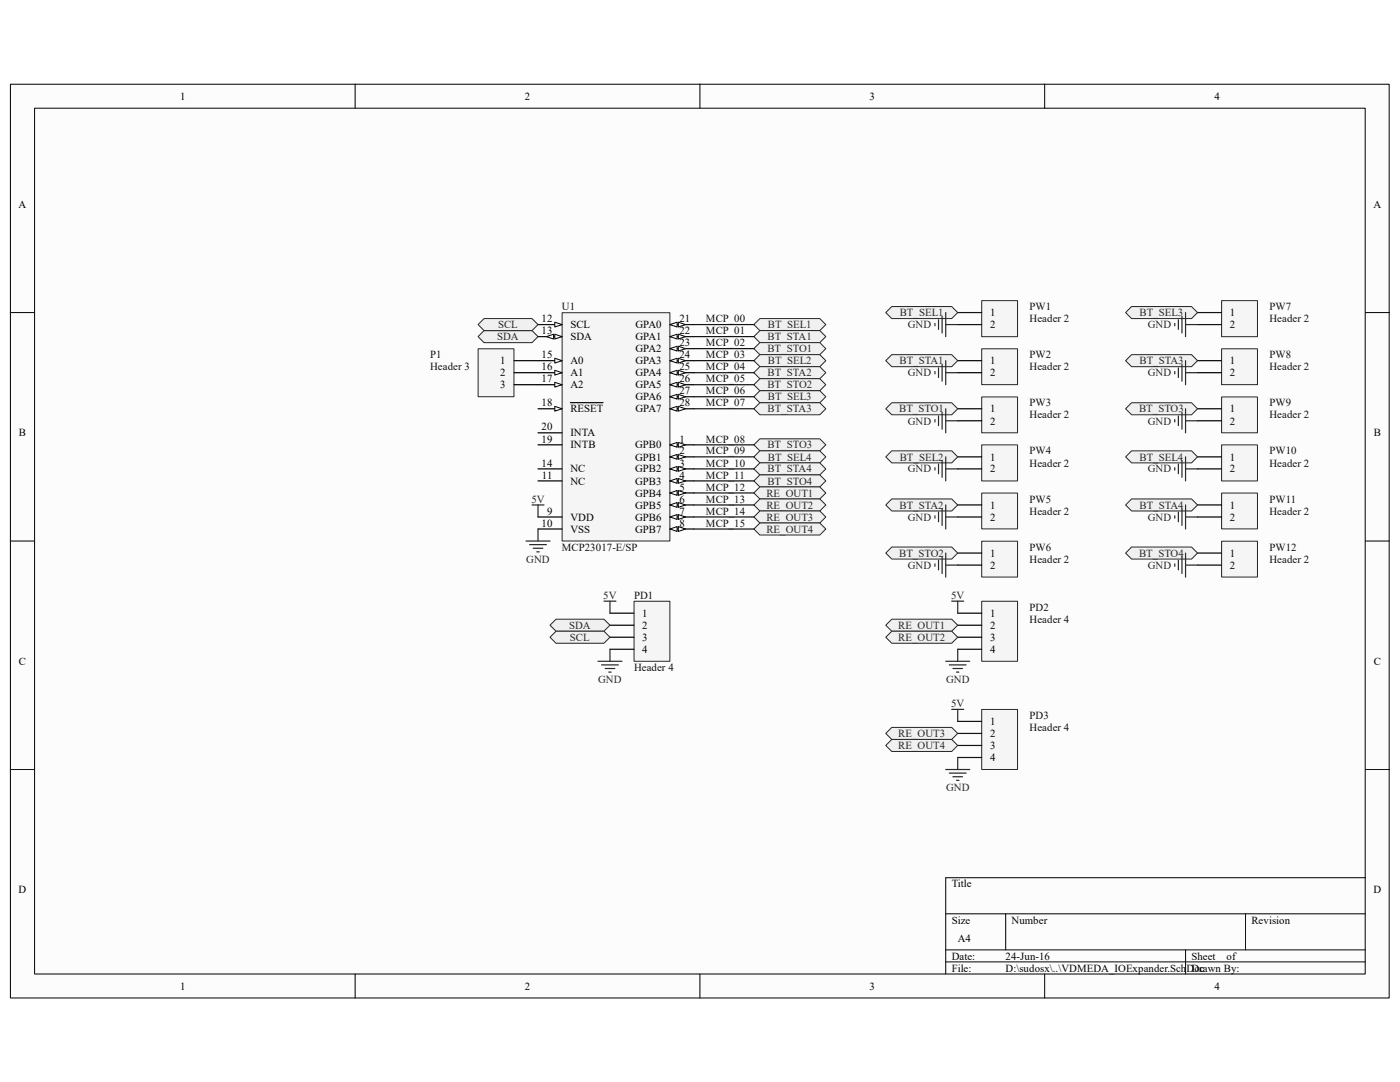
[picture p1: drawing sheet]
<svg xmlns="http://www.w3.org/2000/svg" width="279mm" height="216mm" viewBox="0 0 279 216" stroke-linecap="round" stroke-linejoin="round" font-family="sans-serif">
<path d="M2.1 16.8h275.1v182.3h-275.1z" fill="#fcfcfc"/>
<path d="M2.1 16.8h275.1v182.3h-275.1z" fill="none" stroke="#000" stroke-width=".2"/>
<path d="M6.9 21.6h265.6v172.8h-265.6z" fill="#fcfcfc"/>
<g fill="none" stroke="#000" stroke-width=".2">
<path d="M70.9 16.8v4.8M139.7 16.8v4.8M208.5 16.8v4.8M6.9 21.6h265.6v172.8h-265.6zM2.1 62.4h4.8M272.5 62.4h4.8M2.1 108h4.8M272.5 108h4.8M2.1 153.5h4.8M272.5 153.5h4.8M272.5 175.1h-83.8v19.2M70.9 194.3v4.8"/>
<path d="M139.7 194.3v4.8M188.7 182.3h83.8M188.7 189.5h83.8M188.7 191.9h83.8M200.7 182.3v7.2M208.5 194.3v4.8M236.6 189.5v4.8M248.6 182.3v7.2"/>
</g>
<path d="M112.2 62.4h21.5v45.5h-21.5z" fill="#f5f5f5"/>
<path d="M112.2 62.4h21.5v45.5h-21.5z" fill="none" stroke="#262626" stroke-width=".2"/>
<path d="M133.7 88.8h4.8" fill="none" stroke="#000" stroke-width=".24"/>
<g fill="#fcfcfc" stroke="#000" stroke-width=".2">
<path d="M133.7 88.8l1.4-.5v.9z"/>
<path d="M135.4 88.3l1.4 .5-1.4 .4z"/>
</g>
<path d="M133.7 91.2h4.8" fill="none" stroke="#000" stroke-width=".24"/>
<g fill="#fcfcfc" stroke="#000" stroke-width=".2">
<path d="M133.7 91.2l1.4-.5v.9z"/>
<path d="M135.4 90.7l1.4 .5-1.4 .4z"/>
</g>
<path d="M133.7 93.6h4.8" fill="none" stroke="#000" stroke-width=".24"/>
<g fill="#fcfcfc" stroke="#000" stroke-width=".2">
<path d="M133.7 93.6l1.4-.5v.9z"/>
<path d="M135.4 93.1l1.4 .5-1.4 .4z"/>
</g>
<path d="M133.7 96h4.8" fill="none" stroke="#000" stroke-width=".24"/>
<g fill="#fcfcfc" stroke="#000" stroke-width=".2">
<path d="M133.7 96l1.4-.5v.9z"/>
<path d="M135.4 95.5l1.4 .5-1.4 .4z"/>
</g>
<path d="M133.7 98.4h4.8" fill="none" stroke="#000" stroke-width=".24"/>
<g fill="#fcfcfc" stroke="#000" stroke-width=".2">
<path d="M133.7 98.4l1.4-.5v.9z"/>
<path d="M135.4 97.9l1.4 .5-1.4 .4z"/>
</g>
<path d="M133.7 100.8h4.8" fill="none" stroke="#000" stroke-width=".24"/>
<g fill="#fcfcfc" stroke="#000" stroke-width=".2">
<path d="M133.7 100.8l1.4-.5v.9z"/>
<path d="M135.4 100.3l1.4 .5-1.4 .4z"/>
</g>
<path d="M133.7 103.2h4.8" fill="none" stroke="#000" stroke-width=".24"/>
<g fill="#fcfcfc" stroke="#000" stroke-width=".2">
<path d="M133.7 103.2l1.4-.5v.9z"/>
<path d="M135.4 102.7l1.4 .5-1.4 .4z"/>
</g>
<path d="M133.7 105.6h4.8" fill="none" stroke="#000" stroke-width=".24"/>
<g fill="#fcfcfc" stroke="#000" stroke-width=".2">
<path d="M133.7 105.6l1.4-.5v.9z"/>
<path d="M135.4 105.1l1.4 .5-1.4 .4z"/>
</g>
<path d="M107.4 64.8h4.8M107.4 96h4.8M107.4 103.2h4.8M107.4 105.6h4.8" fill="none" stroke="#000" stroke-width=".24"/>
<path d="M110.7 64.3l1.5 .5-1.5 .4z" fill="#fcfcfc" stroke="#000" stroke-width=".2"/>
<path d="M107.4 67.2h4.8" fill="none" stroke="#000" stroke-width=".24"/>
<g fill="#fcfcfc" stroke="#000" stroke-width=".2">
<path d="M110.7 66.7l1.5 .5-1.5 .4z"/>
<path d="M109 67.2l1.5-.5v.9z"/>
</g>
<path d="M107.4 72h4.8M107.4 93.6h4.8" fill="none" stroke="#000" stroke-width=".24"/>
<path d="M110.7 71.5l1.5 .5-1.5 .4z" fill="#fcfcfc" stroke="#000" stroke-width=".2"/>
<path d="M107.4 74.4h4.8" fill="none" stroke="#000" stroke-width=".24"/>
<path d="M110.7 73.9l1.5 .5-1.5 .4z" fill="#fcfcfc" stroke="#000" stroke-width=".2"/>
<path d="M107.4 76.8h4.8" fill="none" stroke="#000" stroke-width=".24"/>
<path d="M110.7 76.3l1.5 .5-1.5 .4z" fill="#fcfcfc" stroke="#000" stroke-width=".2"/>
<path d="M107.4 81.6h4.8" fill="none" stroke="#000" stroke-width=".24"/>
<path d="M110.7 81.1l1.5 .5-1.5 .4z" fill="#fcfcfc" stroke="#000" stroke-width=".2"/>
<path d="M133.7 64.8h4.8M107.4 88.8h4.8M107.4 86.4h4.8M113.8 80.3h6.5" fill="none" stroke="#000" stroke-width=".24"/>
<g fill="#fcfcfc" stroke="#000" stroke-width=".2">
<path d="M133.7 64.8l1.4-.5v.9z"/>
<path d="M135.4 64.3l1.4 .5-1.4 .4z"/>
</g>
<path d="M133.7 67.2h4.8" fill="none" stroke="#000" stroke-width=".24"/>
<g fill="#fcfcfc" stroke="#000" stroke-width=".2">
<path d="M133.7 67.2l1.4-.5v.9z"/>
<path d="M135.4 66.7l1.4 .5-1.4 .4z"/>
</g>
<path d="M133.7 69.6h4.8" fill="none" stroke="#000" stroke-width=".24"/>
<g fill="#fcfcfc" stroke="#000" stroke-width=".2">
<path d="M133.7 69.6l1.4-.5v.9z"/>
<path d="M135.4 69.1l1.4 .5-1.4 .4z"/>
</g>
<path d="M133.7 72h4.8" fill="none" stroke="#000" stroke-width=".24"/>
<g fill="#fcfcfc" stroke="#000" stroke-width=".2">
<path d="M133.7 72l1.4-.5v.9z"/>
<path d="M135.4 71.5l1.4 .5-1.4 .4z"/>
</g>
<path d="M133.7 74.4h4.8" fill="none" stroke="#000" stroke-width=".24"/>
<g fill="#fcfcfc" stroke="#000" stroke-width=".2">
<path d="M133.7 74.4l1.4-.5v.9z"/>
<path d="M135.4 73.9l1.4 .5-1.4 .4z"/>
</g>
<path d="M133.7 76.8h4.8" fill="none" stroke="#000" stroke-width=".24"/>
<g fill="#fcfcfc" stroke="#000" stroke-width=".2">
<path d="M133.7 76.8l1.4-.5v.9z"/>
<path d="M135.4 76.3l1.4 .5-1.4 .4z"/>
</g>
<path d="M133.7 79.2h4.8" fill="none" stroke="#000" stroke-width=".24"/>
<g fill="#fcfcfc" stroke="#000" stroke-width=".2">
<path d="M133.7 79.2l1.4-.5v.9z"/>
<path d="M135.4 78.7l1.4 .5-1.4 .4z"/>
</g>
<path d="M133.7 81.6h4.8" fill="none" stroke="#000" stroke-width=".24"/>
<g fill="#fcfcfc" stroke="#000" stroke-width=".2">
<path d="M133.7 81.6l1.4-.5v.9z"/>
<path d="M135.4 81.1l1.4 .5-1.4 .4z"/>
</g>
<path d="M126.6 120h7.1v12h-7.1z" fill="#f5f5f5"/>
<path d="M126.5 120h7.2v12h-7.2z" fill="none" stroke="#262626" stroke-width=".2"/>
<path d="M121.7 122.4h4.8M121.7 124.8h4.8M121.7 127.2h4.8M121.7 129.6h4.8" fill="none" stroke="#000" stroke-width=".24"/>
<path d="M120.5 120h2.4M121.7 120v2.4M119.3 132h4.8M120.1 132.7h3.3M120.8 133.4h1.9M121.5 134.1h.5M121.7 129.6v2.4" fill="none" stroke="#262626" stroke-width=".24"/>
<g fill="#f0f0f0" stroke="#262626" stroke-width=".2">
<path d="M111 123.6h9.5l1.2 1.2-1.2 1.2h-9.5l-1.2-1.2z" fill-rule="evenodd"/>
<path d="M109.8 127.2l1.2-1.2h9.5l1.2 1.2-1.2 1.2h-9.5z" fill-rule="evenodd"/>
<path d="M95.4 67.2l1.2-1.2h9.6l1.2 1.2-1.2 1.2h-9.6z" fill-rule="evenodd"/>
<path d="M96.6 63.6h9.6l1.2 1.2-1.2 1.2h-9.6l-1.2-1.2z" fill-rule="evenodd"/>
</g>
<path d="M95.5 69.6h7.1v9.6h-7.1z" fill="#f5f5f5"/>
<path d="M95.4 69.6h7.2v9.6h-7.2z" fill="none" stroke="#262626" stroke-width=".2"/>
<path d="M102.6 76.8h4.8M102.6 74.4h4.8M102.6 72h4.8" fill="none" stroke="#000" stroke-width=".24"/>
<path d="M105 108h4.8M105.7 108.7h3.3M106.2 100.8h2.4M106.4 109.4h1.9M107.1 110.1h.5M107.4 100.8v2.4M107.4 105.6v2.4" fill="none" stroke="#262626" stroke-width=".24"/>
<path d="M196 60h7.1v7.2h-7.1z" fill="#f5f5f5"/>
<path d="M195.9 60h7.2v7.2h-7.2z" fill="none" stroke="#262626" stroke-width=".2"/>
<path d="M191.1 62.4h4.8M191.1 64.8h4.8" fill="none" stroke="#000" stroke-width=".24"/>
<path d="M196 69.6h7.1v7.2h-7.1z" fill="#f5f5f5"/>
<path d="M195.9 69.6h7.2v7.2h-7.2z" fill="none" stroke="#262626" stroke-width=".2"/>
<path d="M191.1 72h4.8M191.1 74.4h4.8" fill="none" stroke="#000" stroke-width=".24"/>
<path d="M196 79.2h7.1v7.2h-7.1z" fill="#f5f5f5"/>
<path d="M195.9 79.2h7.2v7.2h-7.2z" fill="none" stroke="#262626" stroke-width=".2"/>
<path d="M191.1 81.6h4.8M191.1 84h4.8" fill="none" stroke="#000" stroke-width=".24"/>
<path d="M196 88.8h7.1v7.2h-7.1z" fill="#f5f5f5"/>
<path d="M195.9 88.8h7.2v7.2h-7.2z" fill="none" stroke="#262626" stroke-width=".2"/>
<path d="M191.1 91.2h4.8M191.1 93.6h4.8" fill="none" stroke="#000" stroke-width=".24"/>
<path d="M196 98.4h7.1v7.1h-7.1z" fill="#f5f5f5"/>
<path d="M195.9 98.4h7.2v7.1h-7.2z" fill="none" stroke="#262626" stroke-width=".2"/>
<path d="M191.1 100.8h4.8M191.1 103.2h4.8" fill="none" stroke="#000" stroke-width=".24"/>
<path d="M196 108h7.1v7.1h-7.1z" fill="#f5f5f5"/>
<path d="M195.9 108h7.2v7.1h-7.2z" fill="none" stroke="#262626" stroke-width=".2"/>
<path d="M191.1 110.4h4.8M191.1 112.8h4.8" fill="none" stroke="#000" stroke-width=".24"/>
<path d="M243.8 60h7.2v7.2h-7.2z" fill="#f5f5f5"/>
<path d="M243.8 60h7.2v7.2h-7.2z" fill="none" stroke="#262626" stroke-width=".2"/>
<path d="M239 62.4h4.8M239 64.8h4.8" fill="none" stroke="#000" stroke-width=".24"/>
<path d="M243.8 69.6h7.2v7.2h-7.2z" fill="#f5f5f5"/>
<path d="M243.8 69.6h7.2v7.2h-7.2z" fill="none" stroke="#262626" stroke-width=".2"/>
<path d="M239 72h4.8M239 74.4h4.8" fill="none" stroke="#000" stroke-width=".24"/>
<path d="M243.8 79.2h7.2v7.2h-7.2z" fill="#f5f5f5"/>
<path d="M243.8 79.2h7.2v7.2h-7.2z" fill="none" stroke="#262626" stroke-width=".2"/>
<path d="M239 81.6h4.8M239 84h4.8" fill="none" stroke="#000" stroke-width=".24"/>
<path d="M243.8 88.8h7.2v7.2h-7.2z" fill="#f5f5f5"/>
<path d="M243.8 88.8h7.2v7.2h-7.2z" fill="none" stroke="#262626" stroke-width=".2"/>
<path d="M239 91.2h4.8M239 93.6h4.8" fill="none" stroke="#000" stroke-width=".24"/>
<path d="M243.8 98.4h7.2v7.1h-7.2z" fill="#f5f5f5"/>
<path d="M243.8 98.4h7.2v7.1h-7.2z" fill="none" stroke="#262626" stroke-width=".2"/>
<path d="M239 100.8h4.8M239 103.2h4.8" fill="none" stroke="#000" stroke-width=".24"/>
<path d="M243.8 108h7.2v7.1h-7.2z" fill="#f5f5f5"/>
<path d="M243.8 108h7.2v7.1h-7.2z" fill="none" stroke="#262626" stroke-width=".2"/>
<path d="M239 110.4h4.8M239 112.8h4.8" fill="none" stroke="#000" stroke-width=".24"/>
<path d="M196 120h7.1v12h-7.1z" fill="#f5f5f5"/>
<path d="M195.9 120h7.2v12h-7.2z" fill="none" stroke="#262626" stroke-width=".2"/>
<path d="M191.1 122.4h4.8M191.1 124.8h4.8M191.1 127.2h4.8M191.1 129.6h4.8" fill="none" stroke="#000" stroke-width=".24"/>
<g fill="#f0f0f0" stroke="#262626" stroke-width=".2">
<path d="M178 61.2h11.9l1.2 1.2-1.2 1.2h-11.9l-1.2-1.2z" fill-rule="evenodd"/>
<path d="M176.8 72l1.2-1.2h11.9l1.2 1.2-1.2 1.2h-11.9z" fill-rule="evenodd"/>
<path d="M176.8 81.6l1.2-1.2h11.9l1.2 1.2-1.2 1.2h-11.9z" fill-rule="evenodd"/>
<path d="M178 90h11.9l1.2 1.2-1.2 1.2h-11.9l-1.2-1.2z" fill-rule="evenodd"/>
<path d="M176.8 100.8l1.2-1.2h11.9l1.2 1.2-1.2 1.2h-11.9z" fill-rule="evenodd"/>
<path d="M178 109.2h11.9l1.2 1.2-1.2 1.2h-11.9l-1.2-1.2z" fill-rule="evenodd"/>
<path d="M225.8 61.2h12l1.2 1.2-1.2 1.2h-12l-1.2-1.2z" fill-rule="evenodd"/>
<path d="M225.8 70.8h12l1.2 1.2-1.2 1.2h-12l-1.2-1.2z" fill-rule="evenodd"/>
<path d="M225.8 80.4h12l1.2 1.2-1.2 1.2h-12l-1.2-1.2z" fill-rule="evenodd"/>
<path d="M225.8 90h12l1.2 1.2-1.2 1.2h-12l-1.2-1.2z" fill-rule="evenodd"/>
<path d="M225.8 99.6h12l1.2 1.2-1.2 1.2h-12l-1.2-1.2z" fill-rule="evenodd"/>
<path d="M225.8 109.2h12l1.2 1.2-1.2 1.2h-12l-1.2-1.2z" fill-rule="evenodd"/>
</g>
<g fill="none" stroke="#262626" stroke-width=".24">
<path d="M186.6 64.5v.5M186.6 74.1v.5M187.3 63.8v1.9M187.3 73.4v1.9M188 63.1v3.3M188 72.7v3.3M188.7 62.4v4.8M188.7 72v4.8M188.7 64.8h2.4M188.7 74.4h2.4M234.4 64.5v.5M234.4 74.1v.5"/>
<path d="M235.2 63.8v1.9M235.2 73.4v1.9M235.9 63.1v3.3M235.9 72.7v3.3M236.6 64.8h2.4M236.6 74.4h2.4M236.6 62.4v4.8M236.6 72v4.8M186.6 83.7v.5M186.6 93.3v.5M187.3 83v1.9M187.3 92.6v1.9"/>
<path d="M188 82.3v3.3M188 91.9v3.3M188.7 81.6v4.8M188.7 91.2v4.8M188.7 84h2.4M188.7 93.6h2.4M234.4 83.7v.5M234.4 93.3v.5M235.2 83v1.9M235.2 92.6v1.9M235.9 82.3v3.3M235.9 91.9v3.3"/>
<path d="M236.6 84h2.4M236.6 93.6h2.4M236.6 81.6v4.8M236.6 91.2v4.8M186.6 102.9v.5M186.6 112.5v.5M187.3 102.2v1.9M187.3 111.8v1.9M188 101.5v3.3M188 111.1v3.3M188.7 100.8v4.8M188.7 110.4v4.8"/>
<path d="M188.7 103.2h2.4M188.7 112.8h2.4M234.4 102.9v.5M234.4 112.5v.5M235.2 102.2v1.9M235.2 111.8v1.9M235.9 101.5v3.3M235.9 111.1v3.3M236.6 103.2h2.4M236.6 112.8h2.4M236.6 100.8v4.8M236.6 110.4v4.8"/>
</g>
<path d="M196 141.6h7.1v11.9h-7.1z" fill="#f5f5f5"/>
<path d="M195.9 141.6h7.2v11.9h-7.2z" fill="none" stroke="#262626" stroke-width=".2"/>
<path d="M191.1 143.9h4.8M191.1 146.3h4.8M191.1 148.7h4.8M191.1 151.1h4.8" fill="none" stroke="#000" stroke-width=".24"/>
<g fill="#f0f0f0" stroke="#262626" stroke-width=".2">
<path d="M176.8 124.8l1.2-1.2h11.9l1.2 1.2-1.2 1.2h-11.9z" fill-rule="evenodd"/>
<path d="M176.8 127.2l1.2-1.2h11.9l1.2 1.2-1.2 1.2h-11.9z" fill-rule="evenodd"/>
<path d="M178 145.1h11.9l1.2 1.2-1.2 1.2h-11.9l-1.2-1.2z" fill-rule="evenodd"/>
<path d="M178 147.5h11.9l1.2 1.2-1.2 1.2h-11.9l-1.2-1.2z" fill-rule="evenodd"/>
</g>
<g fill="none" stroke="#262626" stroke-width=".24">
<path d="M189.9 120h2.4M191.1 120v2.4M188.7 132h4.8M189.5 132.7h3.3M190.2 133.4h1.9M190.9 134.1h.5M191.1 129.6v2.4M188.7 153.5h4.8M189.5 154.3h3.3M189.9 141.5h2.4M190.2 155h1.9M190.9 155.7h.5"/>
<path d="M191.1 141.5v2.4M191.1 151.1v2.4"/>
</g>
<g fill="#f0f0f0" stroke="#262626" stroke-width=".2">
<path d="M151.6 63.6h12l1.2 1.2-1.2 1.2h-12l-1.1-1.2z" fill-rule="evenodd"/>
<path d="M151.6 66h12l1.2 1.2-1.2 1.2h-12l-1.1-1.2z" fill-rule="evenodd"/>
<path d="M151.6 68.4h12l1.2 1.2-1.2 1.2h-12l-1.1-1.2z" fill-rule="evenodd"/>
<path d="M151.6 70.8h12l1.2 1.2-1.2 1.2h-12l-1.1-1.2z" fill-rule="evenodd"/>
<path d="M151.6 73.2h12l1.2 1.2-1.2 1.2h-12l-1.1-1.2z" fill-rule="evenodd"/>
<path d="M151.6 75.6h12l1.2 1.2-1.2 1.2h-12l-1.1-1.2z" fill-rule="evenodd"/>
<path d="M151.6 78h12l1.2 1.2-1.2 1.2h-12l-1.1-1.2z" fill-rule="evenodd"/>
<path d="M151.6 80.4h12l1.2 1.2-1.2 1.2h-12l-1.1-1.2z" fill-rule="evenodd"/>
<path d="M151.6 87.6h12l1.2 1.2-1.2 1.2h-12l-1.1-1.2z" fill-rule="evenodd"/>
<path d="M151.6 90h12l1.2 1.2-1.2 1.2h-12l-1.1-1.2z" fill-rule="evenodd"/>
<path d="M151.6 92.4h12l1.2 1.2-1.2 1.2h-12l-1.1-1.2z" fill-rule="evenodd"/>
<path d="M151.6 94.8h12l1.2 1.2-1.2 1.2h-12l-1.1-1.2z" fill-rule="evenodd"/>
<path d="M151.6 97.2h12l1.2 1.2-1.2 1.2h-12l-1.1-1.2z" fill-rule="evenodd"/>
<path d="M151.6 99.6h12l1.2 1.2-1.2 1.2h-12l-1.1-1.2z" fill-rule="evenodd"/>
<path d="M151.6 102h12l1.2 1.2-1.2 1.2h-12l-1.1-1.2z" fill-rule="evenodd"/>
<path d="M151.6 104.4h12l1.2 1.2-1.2 1.2h-12l-1.1-1.2z" fill-rule="evenodd"/>
</g>
<g fill="none" stroke="#0e0e0e" stroke-width=".24">
<path d="M138.5 64.8h12M138.5 67.2h12M138.5 69.6h12M138.5 72h12M138.5 74.4h12M138.5 76.8h12M138.5 79.2h12M138.5 81.6h12M138.5 88.8h12M138.5 91.2h12M138.5 93.6h12M138.5 96h12"/>
<path d="M138.5 98.4h12M138.5 100.8h12M138.5 103.2h12M138.5 105.6h12"/>
</g>
<g font-size="2.2">
<text x="35.9" y="19.9">1</text>
<text x="104.7" y="19.9">2</text>
<text x="173.5" y="19.9">3</text>
<text x="242.3" y="19.9">4</text>
<text x="3.7" y="41.5">A</text>
<text x="274.1" y="41.5">A</text>
<text x="108.1" y="64.3">12</text>
<text x="113.8" y="65.5">SCL</text>
<text x="126.8" y="65.5">GPA0</text>
<text x="135.6" y="64.3">21</text>
<text x="197.6" y="63.1">1</text>
<text x="197.6" y="65.5">2</text>
<text x="245.4" y="63.1">1</text>
<text x="245.4" y="65.5">2</text>
<text x="108.1" y="66.7">13</text>
<text x="108.1" y="71.5">15</text>
<text x="113.8" y="67.9">SDA</text>
<text x="126.8" y="67.9">GPA1</text>
<text x="126.8" y="70.3">GPA2</text>
<text x="135.6" y="66.7">22</text>
<text x="135.6" y="69.1">23</text>
<text x="135.6" y="71.5">24</text>
<text x="99.8" y="77.5">3</text>
<text x="99.8" y="75.1">2</text>
<text x="99.8" y="72.7">1</text>
<text x="108.1" y="73.9">16</text>
<text x="108.1" y="76.3">17</text>
<text x="113.8" y="72.7">A0</text>
<text x="113.8" y="75.1">A1</text>
<text x="113.8" y="77.5">A2</text>
<text x="126.8" y="72.7">GPA3</text>
<text x="126.8" y="75.1">GPA4</text>
<text x="126.8" y="77.5">GPA5</text>
<text x="135.6" y="73.9">25</text>
<text x="135.6" y="76.3">26</text>
<text x="197.6" y="72.7">1</text>
<text x="197.6" y="75.1">2</text>
<text x="245.4" y="72.7">1</text>
<text x="245.4" y="75.1">2</text>
<text x="108.1" y="81.1">18</text>
<text x="113.8" y="82.3">RESET</text>
<text x="126.8" y="79.9">GPA6</text>
<text x="126.8" y="82.3">GPA7</text>
<text x="135.6" y="78.7">27</text>
<text x="135.6" y="81.1">28</text>
<text x="197.6" y="82.3">1</text>
<text x="245.4" y="82.3">1</text>
<text x="3.8" y="87.1">B</text>
<text x="108.1" y="88.3">19</text>
<text x="108.1" y="85.9">20</text>
<text x="113.8" y="89.5">INTB</text>
<text x="113.8" y="87.1">INTA</text>
<text x="126.7" y="89.5">GPB0</text>
<text x="135.6" y="88.3">1</text>
<text x="197.6" y="84.7">2</text>
<text x="245.4" y="84.7">2</text>
<text x="274.2" y="87.1">B</text>
<text x="108.1" y="93.1">14</text>
<text x="108.2" y="95.5">11</text>
<text x="113.8" y="94.3">NC</text>
<text x="126.7" y="91.9">GPB1</text>
<text x="126.7" y="94.3">GPB2</text>
<text x="135.6" y="90.7">2</text>
<text x="135.6" y="93.1">3</text>
<text x="135.6" y="95.5">4</text>
<text x="197.6" y="91.9">1</text>
<text x="197.6" y="94.3">2</text>
<text x="245.4" y="91.9">1</text>
<text x="245.4" y="94.3">2</text>
<text x="113.8" y="96.7">NC</text>
<text x="126.7" y="96.7">GPB3</text>
<text x="126.7" y="99.1">GPB4</text>
<text x="126.7" y="101.5">GPB5</text>
<text x="135.6" y="97.9">5</text>
<text x="135.6" y="100.3">6</text>
<text x="197.6" y="101.5">1</text>
<text x="245.4" y="101.5">1</text>
<text x="108.1" y="105.1">10</text>
<text x="109.2" y="102.7">9</text>
<text x="113.8" y="103.9">VDD</text>
<text x="113.8" y="106.3">VSS</text>
<text x="126.7" y="103.9">GPB6</text>
<text x="126.7" y="106.3">GPB7</text>
<text x="135.6" y="102.7">7</text>
<text x="135.6" y="105.1">8</text>
<text x="197.6" y="103.9">2</text>
<text x="245.4" y="103.9">2</text>
<text x="197.6" y="111.1">1</text>
<text x="197.6" y="113.5">2</text>
<text x="245.4" y="111.1">1</text>
<text x="245.4" y="113.5">2</text>
<text x="128.2" y="123.1">1</text>
<text x="128.2" y="125.5">2</text>
<text x="197.6" y="123.1">1</text>
<text x="197.6" y="125.5">2</text>
<text x="128.2" y="127.9">3</text>
<text x="128.2" y="130.3">4</text>
<text x="197.6" y="127.9">3</text>
<text x="197.6" y="130.3">4</text>
<text x="3.8" y="132.7">C</text>
<text x="274.2" y="132.7">C</text>
<text x="197.6" y="144.7">1</text>
<text x="197.6" y="147.1">2</text>
<text x="197.6" y="149.5">3</text>
<text x="197.6" y="151.9">4</text>
<text x="3.7" y="178.3">D</text>
<text x="189.9" y="177.1">Title</text>
<text x="274.1" y="178.3">D</text>
<text x="189.9" y="184.3">Size</text>
<text x="201.9" y="184.3">Number</text>
<text x="249.8" y="184.3">Revision</text>
<text x="189.9" y="191.5">Date:</text>
<text x="191.1" y="187.9">A4</text>
<text x="200.7" y="191.5">24-Jun-16</text>
<text x="237.8" y="191.5">Sheet</text>
<text x="244.8" y="191.5">of</text>
<text x="35.9" y="197.5">1</text>
<text x="104.7" y="197.5">2</text>
<text x="173.5" y="197.5">3</text>
<text x="189.9" y="193.9">File:</text>
<text x="200.7" y="193.9">D:\sudosx\..\VDMEDA_IOExpander.SchDoc</text>
<text x="237.8" y="193.9">Drawn By:</text>
<text x="242.3" y="197.5">4</text>
</g>
<g font-size="2.2" fill="#262626">
<text x="99.4" y="65.5">SCL</text>
<text x="153.2" y="65.5">BT_SEL1</text>
<text x="179.6" y="63.1">BT_SEL1</text>
<text x="181.2" y="65.5">GND</text>
<text x="227.4" y="63.1">BT_SEL3</text>
<text x="229.1" y="65.5">GND</text>
<text x="99.2" y="67.9">SDA</text>
<text x="153.2" y="70.3">BT_STO1</text>
<text x="153.2" y="67.9">BT_STA1</text>
<text x="153.2" y="77.5">BT_STO2</text>
<text x="153.2" y="75.1">BT_STA2</text>
<text x="153.2" y="72.7">BT_SEL2</text>
<text x="179.5" y="72.7">BT_STA1</text>
<text x="181.2" y="75.1">GND</text>
<text x="227.4" y="72.7">BT_STA3</text>
<text x="229.1" y="75.1">GND</text>
<text x="153.2" y="82.3">BT_STA3</text>
<text x="153.2" y="79.9">BT_SEL3</text>
<text x="179.4" y="82.3">BT_STO1</text>
<text x="227.3" y="82.3">BT_STO3</text>
<text x="153.2" y="89.5">BT_STO3</text>
<text x="181.2" y="84.7">GND</text>
<text x="229.1" y="84.7">GND</text>
<text x="153.2" y="94.3">BT_STA4</text>
<text x="153.2" y="91.9">BT_SEL4</text>
<text x="179.6" y="91.9">BT_SEL2</text>
<text x="181.2" y="94.3">GND</text>
<text x="227.4" y="91.9">BT_SEL4</text>
<text x="229.1" y="94.3">GND</text>
<text x="106" y="100.3">5V</text>
<text x="152.9" y="99.1">RE_OUT1</text>
<text x="152.9" y="101.5">RE_OUT2</text>
<text x="153.2" y="96.7">BT_STO4</text>
<text x="179.5" y="101.5">BT_STA2</text>
<text x="227.4" y="101.5">BT_STA4</text>
<text x="152.9" y="103.9">RE_OUT3</text>
<text x="152.9" y="106.3">RE_OUT4</text>
<text x="181.2" y="103.9">GND</text>
<text x="229.1" y="103.9">GND</text>
<text x="105" y="112.3">GND</text>
<text x="179.4" y="111.1">BT_STO2</text>
<text x="181.2" y="113.5">GND</text>
<text x="227.3" y="111.1">BT_STO4</text>
<text x="229.1" y="113.5">GND</text>
<text x="120.4" y="119.5">5V</text>
<text x="189.8" y="119.5">5V</text>
<text x="113.6" y="125.5">SDA</text>
<text x="179.3" y="125.5">RE_OUT1</text>
<text x="113.7" y="127.9">SCL</text>
<text x="179.3" y="127.9">RE_OUT2</text>
<text x="119.4" y="136.3">GND</text>
<text x="188.8" y="136.3">GND</text>
<text x="189.8" y="141.1">5V</text>
<text x="179.3" y="147.1">RE_OUT3</text>
<text x="179.3" y="149.5">RE_OUT4</text>
<text x="188.8" y="157.9">GND</text>
</g>
<g font-size="2.2" fill="#0e0e0e">
<text x="112.1" y="61.9">U1</text>
<text x="140.9" y="64.3">MCP_00</text>
<text x="205.5" y="61.9">PW1</text>
<text x="205.5" y="64.3">Header 2</text>
<text x="253.4" y="61.9">PW7</text>
<text x="253.4" y="64.3">Header 2</text>
<text x="85.8" y="71.5">P1</text>
<text x="140.9" y="66.7">MCP_01</text>
<text x="140.9" y="69.1">MCP_02</text>
<text x="140.9" y="71.5">MCP_03</text>
<text x="205.5" y="71.5">PW2</text>
<text x="253.4" y="71.5">PW8</text>
<text x="85.8" y="73.9">Header 3</text>
<text x="140.9" y="73.9">MCP_04</text>
<text x="140.9" y="76.3">MCP_05</text>
<text x="205.5" y="73.9">Header 2</text>
<text x="253.4" y="73.9">Header 2</text>
<text x="140.9" y="78.7">MCP_06</text>
<text x="140.9" y="81.1">MCP_07</text>
<text x="205.5" y="81.1">PW3</text>
<text x="205.5" y="83.5">Header 2</text>
<text x="253.4" y="81.1">PW9</text>
<text x="253.4" y="83.5">Header 2</text>
<text x="140.9" y="88.3">MCP_08</text>
<text x="140.9" y="90.7">MCP_09</text>
<text x="140.9" y="93.1">MCP_10</text>
<text x="140.9" y="95.5">MCP_11</text>
<text x="205.5" y="90.7">PW4</text>
<text x="205.5" y="93.1">Header 2</text>
<text x="253.4" y="90.7">PW10</text>
<text x="253.4" y="93.1">Header 2</text>
<text x="140.9" y="97.9">MCP_12</text>
<text x="140.9" y="100.3">MCP_13</text>
<text x="205.5" y="100.3">PW5</text>
<text x="253.4" y="100.3">PW11</text>
<text x="140.9" y="102.7">MCP_14</text>
<text x="140.9" y="105.1">MCP_15</text>
<text x="205.5" y="102.7">Header 2</text>
<text x="253.4" y="102.7">Header 2</text>
<text x="112.1" y="109.9">MCP23017-E/SP</text>
<text x="205.5" y="109.9">PW6</text>
<text x="205.5" y="112.3">Header 2</text>
<text x="253.4" y="109.9">PW12</text>
<text x="253.4" y="112.3">Header 2</text>
<text x="126.5" y="119.5">PD1</text>
<text x="205.5" y="121.9">PD2</text>
<text x="205.5" y="124.3">Header 4</text>
<text x="126.5" y="133.9">Header 4</text>
<text x="205.5" y="143.5">PD3</text>
<text x="205.5" y="145.9">Header 4</text>
</g>
</svg>
